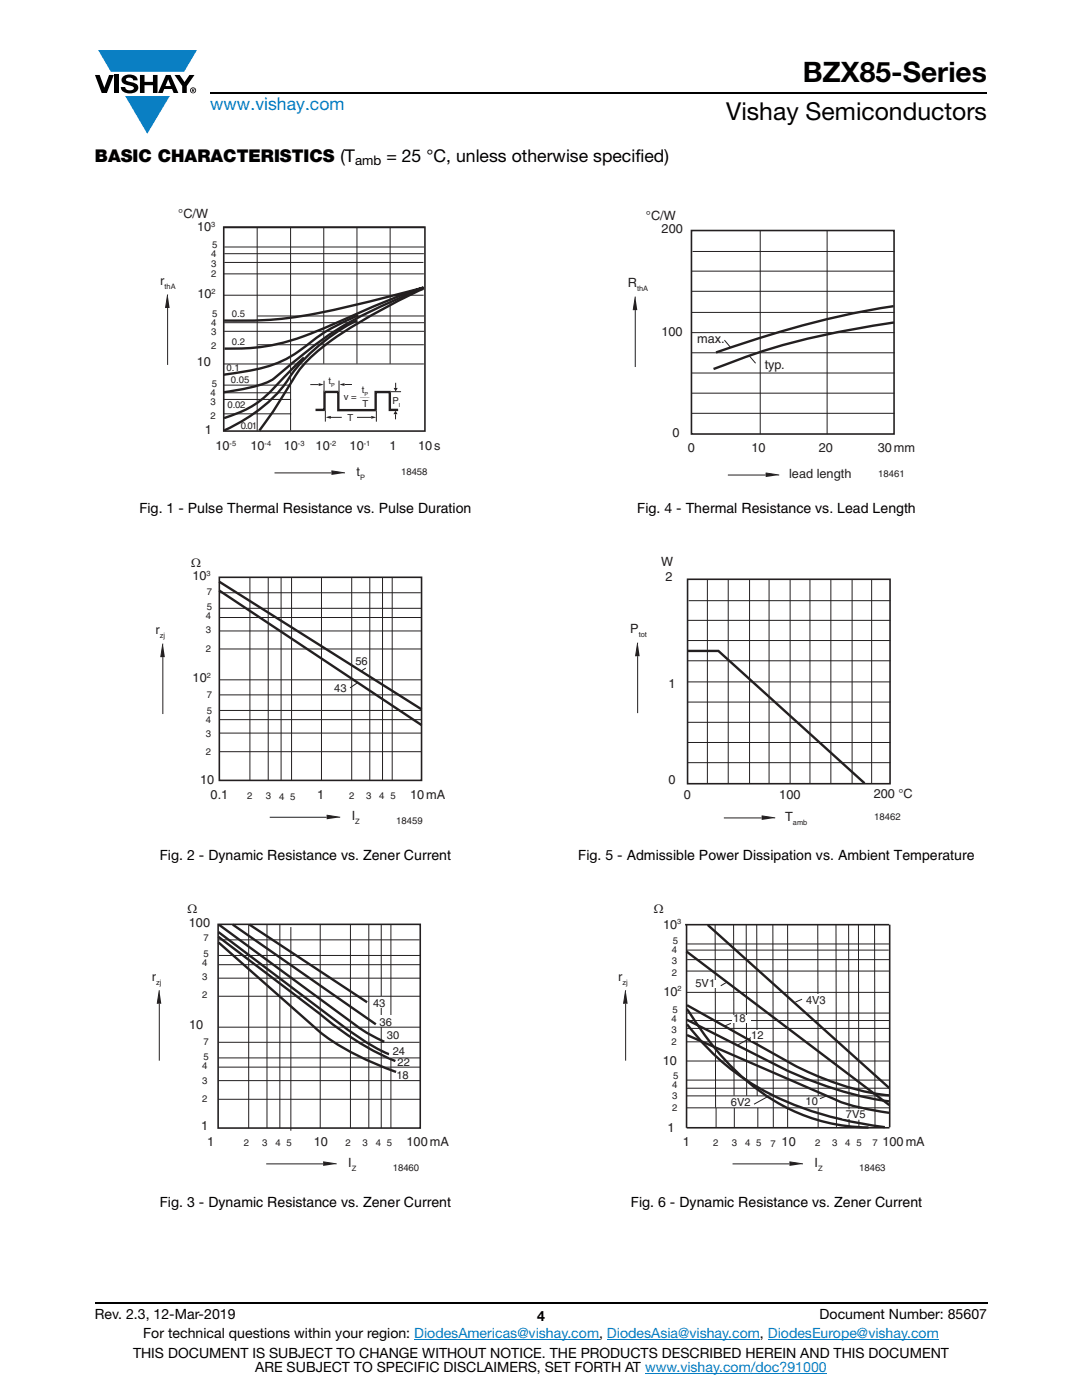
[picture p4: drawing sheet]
<svg xmlns="http://www.w3.org/2000/svg" width="216mm" height="279mm" viewBox="0 0 216 279" stroke-linecap="round" stroke-linejoin="round" font-family="sans-serif">
<g fill="#0a7fc3">
<path d="M19.6 10h19.7l-2.6 4.3h-1.1h-13.5z"/>
<path d="M25 19.2h8.9l-4.5 7.5z"/>
</g>
<g fill="#000">
<path d="M18.9 15h1l.9 2.5 1-2.5h.9l-1.4 3.6h-1zM22.9 15h.9v3.6h-.9zM24.6 15.3a2.1 2.1 0 0 1 2.8 .3l.1 .4h-.9a.79 .79 0 0 0-.7-.5 .79 .79 0 0 0-.8 .4l.3 .3 1 .2a1.08 1.08 0 0 1 1.2 1 1.08 1.08 0 0 1-1.1 1.2 1.73 1.73 0 0 1-2.4-1.2h.9a.96 .96 0 0 0 .8 .6 .96 .96 0 0 0 .9-.4 1.31 1.31 0 0 0-1.2-.6 1.03 1.03 0 0 1-1.1-.6 1.03 1.03 0 0 1 .2-1.1zM27.9 15h.9v1.3h1.7v-1.3h.9v3.6h-.9v-1.6h-1.7v1.6h-.9zM34.8 15h1.1l.9 1.4 1-1.4h1l-1.5 2.2v1.4h-.9v-1.4z"/>
<path d="M33.6 15.9l.5 1.3h-1.1zM33.1 15l-1.6 3.6h1l.3-.8h1.5l.3 .8h1l-1.6-3.6z"/>
<path d="M38.4 17.8h.2v.2h-.2zM38.3 17.7v.7h.1v-.3l.4 .3-.2-.3 .2-.2-.1-.2z"/>
<path d="M38.1 18a.46 .46 0 0 1 .9 0 .46 .46 0 0 1-.9 0zM37.9 18a.6 .6 0 0 0 1.2 0 .6 .6 0 0 0-1.2 0z"/>
</g>
<path d="M42 18.6h155M18.9 260h178.1" fill="none" stroke="#000" stroke-width=".36"/>
<path d="M82.6 267.3h36.9M121.1 267.3h30.5M128.7 274h36.3M153.2 267.3h34.1" fill="none" stroke="#067ec4" stroke-width=".2"/>
<path d="M44.8 49.3h39.8M44.6 72.6h40" fill="none" stroke="#231f20" stroke-width=".2"/>
<path d="M84.7 45.4h-40.1" fill="none" stroke="#231f20" stroke-width=".32"/>
<path d="M63 81.8h1.7v-3.6h2.8v3.7h7.5v-3.7h2.8v3.6h1.6" fill="none" stroke="#231f20" stroke-width=".48"/>
<path d="M64.7 76v2.2z" fill="#fff"/>
<path d="M64.7 76v2.2" fill="none" stroke="#231f20" stroke-width=".2"/>
<path d="M67.7 76.7l1-.2v.5z" fill="#231f20"/>
<path d="M68.8 76.7h1.4" fill="none" stroke="#231f20" stroke-width=".2"/>
<path d="M63.6 76.5l1 .3-1 .2z" fill="#231f20"/>
<path d="M61.9 76.8h1.7" fill="none" stroke="#231f20" stroke-width=".2"/>
<path d="M67.6 75.9v2.3z" fill="#fff"/>
<path d="M67.6 75.9v2.3" fill="none" stroke="#231f20" stroke-width=".2"/>
<g fill="#231f20">
<path d="M65 83.3l1-.3v.6z"/>
<path d="M74.1 83l1 .3-1 .3z"/>
</g>
<path d="M71.2 83.3h2.9" fill="none" stroke="#231f20" stroke-width=".2"/>
<path d="M64.9 81.9v2.2z" fill="#fff"/>
<path d="M64.9 81.9v2.2" fill="none" stroke="#231f20" stroke-width=".2"/>
<path d="M75.1 81.9v2.2z" fill="#fff"/>
<path d="M75.1 81.9v2.2" fill="none" stroke="#231f20" stroke-width=".2"/>
<path d="M77.9 78.2h2.1z" fill="#fff"/>
<path d="M77.9 78.2h2.1" fill="none" stroke="#231f20" stroke-width=".2"/>
<path d="M78.9 82l.4 .7h-.8z" fill="#231f20"/>
<path d="M78.9 82.7v1" fill="none" stroke="#231f20" stroke-width=".2"/>
<path d="M78.6 77.4h.8l-.5 .7z" fill="#231f20"/>
<g fill="none" stroke="#231f20" stroke-width=".2">
<path d="M44.6 58.9h39.9M44.7 54.7h39.9M44.8 50.6h39.8M44.8 52.4h39.7M51.3 45.4v40.6M58 45.4v40.5M64.6 45.4v27.2M71.2 45.4v27.2M77.8 45.4v27.2M44.7 79.7h13.4M44.7 76.9h13.3M44.7 78.4h13.3"/>
<path d="M44.7 64.4h39.9M44.7 66.1h39.9M51.3 63.1h33.3M51.4 68.8h33.2M78.9 76.4v1M44.7 82.6h13.4M54.8 94.4h11.3"/>
</g>
<path d="M84.1 57.6a97.1 97.1 0 0 0-19.5 10l-3.9 2.9-4.3 3.6a11.2 11.2 0 0 1-6.4 3.2l-5.4 1M84.5 57.6l-3.4 1.6a100 100 0 0 0-17.8 10.9 27.8 27.8 0 0 0-6.5 8.3l-2.3 3.7-2.7 3.8M44.7 64a82 82 0 0 0 24-2.6l15.8-4a255.9 255.9 0 0 0-21 8.6 41.1 41.1 0 0 1-18.7 3.6M60.6 71.3l-2.8 2.8a46.3 46.3 0 0 1-6.9 6.6l-2.5 1.4-3.7 1.3M71.3 64a36.1 36.1 0 0 0-14.6 12.8 32.4 32.4 0 0 1-11.9 9.1M71.5 62.9a42.1 42.1 0 0 0-11.9 7.2 25.2 25.2 0 0 1-12.2 4.3l-2.8 .4" fill="none" stroke="#231f20" stroke-width=".48"/>
<path d="M44.6 45.3h40.2v40.7h-40.2z" fill="none" stroke="#231f20" stroke-width=".32"/>
<path d="M66.1 94.2h2.7" fill="none" stroke="#231f20" stroke-width=".42"/>
<path d="M66.1 94l2.7 .4-2.7 .4z" fill="#231f20"/>
<path d="M33.4 61.5v11.3" fill="none" stroke="#231f20" stroke-width=".2"/>
<path d="M33.2 58.8v2.7" fill="none" stroke="#231f20" stroke-width=".42"/>
<path d="M33.4 58.8l.4 2.7h-.8z" fill="#231f20"/>
<g fill="none" stroke="#231f20" stroke-width=".2">
<path d="M65.4 83.3h2.8M43.8 118.3h40.2M49.9 115.3v40.4M53.5 115.3v40.4M56.1 115.3v40.4M58.2 115.2v40.5M64.1 115.2v40.5M70.2 115.2v40.5M76.3 115.3v40.4M78.3 115.2v40.5M43.8 125.9h40.3M43.8 129.5h40.3"/>
<path d="M43.8 121.4h40.3M43.8 123.2h40.3M43.8 135.7h40.3M43.8 138.7h40.2M71.4 136.2l-1.6 1.1M73 133.3l-.9 .6M43.8 146.3h40.3M43.8 150h40.3M43.8 141.8h40.3M43.8 143.6h40.3M53.8 163.1h11.4"/>
</g>
<path d="M43.8 115.2h40.3v40.5h-40.3z" fill="none" stroke="#231f20" stroke-width=".32"/>
<path d="M43.7 117.8l40.4 26.9M43.7 116.1l40.4 25.5" fill="none" stroke="#231f20" stroke-width=".48"/>
<path d="M65.2 162.9h2.7" fill="none" stroke="#231f20" stroke-width=".42"/>
<path d="M65.2 162.7l2.7 .4-2.7 .4z" fill="#231f20"/>
<path d="M32.5 131.1v11.4" fill="none" stroke="#231f20" stroke-width=".2"/>
<path d="M32.3 128.4v2.7" fill="none" stroke="#231f20" stroke-width=".42"/>
<path d="M32.5 128.4l.4 2.7h-.8z" fill="#231f20"/>
<path d="M73.8 115.2v40.5M76.1 184.5v40.6M78 184.5v40.6" fill="none" stroke="#231f20" stroke-width=".2"/>
<g fill="#fff">
<path d="M75.5 202.6h6.4v2.3h-6.4z"/>
<path d="M73.6 198.9h3.6v2.3h-3.6z"/>
</g>
<path d="M43.5 184.5h40.4v40.6h-40.4z" fill="none" stroke="#231f20" stroke-width=".32"/>
<g fill="none" stroke="#231f20" stroke-width=".2">
<path d="M43.5 195.2h40.3M43.6 198.8h40.3M43.6 190.7h40.2M43.6 192.5h40.2M43.6 187.6h40.1M49.6 184.5v40.6M53.3 184.5v40.6M55.8 184.5v40.6M58 185v40.7M63.9 184.5v40.6M69.9 184.5v40.6M73.6 184.5v40.6"/>
<path d="M43.5 215.7h40.3M43.6 219.4h40.3M43.6 211.1h40.2M43.6 205h40.2M43.6 213h40.2M43.6 208h40.1M53.1 232.3h11.4"/>
</g>
<path d="M78 205v6" fill="none" stroke="#fff" stroke-width=".6" stroke-linecap="butt"/>
<path d="M43.6 188.1l19.2 16.9a33 33 0 0 0 9.6 6.2l6.6 2.7M43.6 186.9l20.4 15.6a58 58 0 0 0 14.9 9.3M43.6 186l25.2 19.1a46.9 46.9 0 0 0 8.8 5.3M43.7 184.6l27.7 20.3a23.7 23.7 0 0 0 5.3 3M46.4 184.5l28.6 19.9M49.8 184.5l23.5 15.5" fill="none" stroke="#231f20" stroke-width=".48"/>
<path d="M64.5 232.1h2.7" fill="none" stroke="#231f20" stroke-width=".42"/>
<path d="M64.5 231.9l2.7 .4-2.7 .4z" fill="#231f20"/>
<path d="M31.8 200.3v11.4" fill="none" stroke="#231f20" stroke-width=".2"/>
<path d="M31.6 197.6v2.7" fill="none" stroke="#231f20" stroke-width=".42"/>
<path d="M31.8 197.6l.4 2.7h-.8z" fill="#231f20"/>
<g fill="none" stroke="#231f20" stroke-width=".2">
<path d="M138 58.1h40.5M138 54.1h40.5M138.2 50.2h40.3M151.7 46v40.6M165 46v40.6M138 66.4h40.5M138 78.5h40.5M138 74.4h40.5M138 70.4h40.5M138 62.3h40.5M144.5 67.9l1.3 1.5M149.5 71l1.3 1.5"/>
<path d="M138 82.5h40.5M145.2 94.8h7.6"/>
</g>
<path d="M142.9 70.3a201.3 201.3 0 0 1 35.4-9.2" fill="none" stroke="#231f20" stroke-width=".48" stroke-dasharray="37.7 .6 1.2 .6 1.2 37.7 .6 1.2 .6 1.2" stroke-linecap="butt"/>
<path d="M142.4 73.6a135.5 135.5 0 0 1 32.5-8.7l3.5-.5" fill="none" stroke="#231f20" stroke-width=".48" stroke-dasharray="38.6 .6 1.2 .6 1.2 38.6 .6 1.2 .6 1.2" stroke-linecap="butt"/>
<path d="M138 46h40.4v40.6h-40.4z" fill="none" stroke="#231f20" stroke-width=".32"/>
<path d="M152.8 94.6h2.7" fill="none" stroke="#231f20" stroke-width=".42"/>
<path d="M152.8 94.4l2.7 .4-2.7 .4z" fill="#231f20"/>
<path d="M126.8 61.9v11.3" fill="none" stroke="#231f20" stroke-width=".2"/>
<path d="M126.6 59.2v2.7" fill="none" stroke="#231f20" stroke-width=".42"/>
<path d="M126.8 59.2l.4 2.7h-.9z" fill="#231f20"/>
<g fill="none" stroke="#231f20" stroke-width=".2">
<path d="M137.4 119.9h40.3M141.2 115.6v40.8M145.3 115.6v40.8M149.6 115.6v40.8M153.5 115.6v40.8M157.7 115.6v40.8M161.6 115.6v40.8M165.8 115.6v40.8M170 115.6v40.8M173.9 115.6v40.8M137.2 136.1h40.5M137.2 123.8h40.5"/>
<path d="M137.2 127.8h40.5M137.2 131.9h40.5M137.2 152.2h40.5M137.2 148.2h40.5M137.2 144.2h40.5M137.2 140.1h40.5M144.4 163.2h7.6"/>
</g>
<path d="M137.3 129.9h6.1l29.1 26.4" fill="none" stroke="#231f20" stroke-width=".48"/>
<path d="M137.2 115.6h40.4v40.8h-40.4z" fill="none" stroke="#231f20" stroke-width=".32"/>
<path d="M152 163h2.7" fill="none" stroke="#231f20" stroke-width=".42"/>
<path d="M152 162.8l2.7 .4-2.7 .4z" fill="#231f20"/>
<path d="M127.2 130.9v11.4" fill="none" stroke="#231f20" stroke-width=".2"/>
<path d="M127 128.3v2.7" fill="none" stroke="#231f20" stroke-width=".42"/>
<path d="M127.2 128.3l.4 2.7h-.8z" fill="#231f20"/>
<g fill="none" stroke="#231f20" stroke-width=".2">
<path d="M137 198h40.5M137 193.8h40.5M137.1 188.4h40.4M137.1 191.5h40.3M142.7 184.5l.1 36.6M146.4 184.5l.1 34.2M148.9 184.6l.1 34.1M151 184.5l.1 34.2M154.2 184.5l.1 40.5M157.2 184.5v36.5M163.2 184.5l.1 34.2M166.8 184.5l.1 40.5"/>
<path d="M169.3 184.5l.1 40.6M171.3 184.5l.1 40.6M174.5 184.5l.1 40.5M137 211.7h40.5M137 207.9h40.5M137 218.7h40.5M137 217.2h40.5M137 215.6h40.5M137.1 203.7h40.5M137.1 205.2h40.5M137 221.1h40.5M142.9 221.1v4"/>
<path d="M146.5 221.1v4M157.2 221.1v4"/>
</g>
<path d="M136.7 184.5h40.7M137 184.5v40.6M177.5 184.5v40.5M137 225.1h40.5" fill="none" stroke="#231f20" stroke-width=".32"/>
<path d="M137 189.9l40.5 30.7M141.2 184.6l36.2 32.5M137 201.4l.3 .3a61.2 61.2 0 0 0 12.9 15 37.2 37.2 0 0 0 23.1 8.3M137.1 203.5l20.1 10.2a76.7 76.7 0 0 0 20.3 6.1M137.1 200.6l21.7 12.2a57 57 0 0 0 18.7 5.8M137.1 206.6l29.7 12.9a21.5 21.5 0 0 0 6.2 1.8l4.4 .8M137.1 204.4a49 49 0 0 0 26.5 17.9 81 81 0 0 0 13 2.7" fill="none" stroke="#231f20" stroke-width=".48"/>
<path d="M137.8 195.5h6v1.6h-6z" fill="#fff"/>
<path d="M144.9 196.1l-1.1 .6" fill="none" stroke="#231f20" stroke-width=".2"/>
<path d="M160.3 198.5h6.3v2.1h-6.3z" fill="#fff"/>
<path d="M160 199.4l-1.3 .6M145.8 204.2l-1.3 .6" fill="none" stroke="#231f20" stroke-width=".2"/>
<path d="M146 202.6h3.7v1.5h-3.7z" fill="#fff"/>
<path d="M149.9 207.1l-2.7 1.4" fill="none" stroke="#231f20" stroke-width=".2"/>
<path d="M149.8 205.6h3.1v2.1h-3.1z" fill="#fff"/>
<path d="M153.1 218.9l-2.6 1.5M164.9 218.7l-1.3 .6M151.2 221.1v4M163.2 221.1v4" fill="none" stroke="#231f20" stroke-width=".2"/>
<path d="M168.1 221.4h4.1v2.1l-4.1-.3z" fill="#fff"/>
<path d="M137 189.6h40.3M137 202.2h40.5M146.2 232.3h11.3" fill="none" stroke="#231f20" stroke-width=".2"/>
<path d="M157.5 232.1h2.7" fill="none" stroke="#231f20" stroke-width=".42"/>
<path d="M157.5 231.9l2.7 .4-2.7 .4z" fill="#231f20"/>
<path d="M124.8 200.3v11.4" fill="none" stroke="#231f20" stroke-width=".2"/>
<path d="M124.6 197.6v2.7" fill="none" stroke="#231f20" stroke-width=".42"/>
<path d="M124.8 197.6l.4 2.7h-.8z" fill="#231f20"/>
<text font-size="5.6" x="160.2" y="16.4">BZX85-Series</text>
<text font-size="4.9" x="144.9" y="24">Vishay Semiconductors</text>
<text font-size="3.5" fill="#067ec4" x="42" y="21.9">www.vishay.com</text>
<g font-size="3.5">
<text x="18.9" y="32.3">BASIC CHARACTERISTICS (T</text>
<text x="77.1" y="32.3">= 25 °C, unless otherwise specified)</text>
</g>
<g font-size="2.8">
<text x="27.8" y="102.4">Fig. 1 - Pulse Thermal Resistance vs. Pulse Duration</text>
<text x="127.1" y="102.4">Fig. 4 - Thermal Resistance vs. Lead Length</text>
<text x="31.9" y="171.6">Fig. 2 - Dynamic Resistance vs. Zener Current</text>
<text x="115.4" y="171.6">Fig. 5 - Admissible Power Dissipation vs. Ambient Temperature</text>
<text x="31.9" y="240.8">Fig. 3 - Dynamic Resistance vs. Zener Current</text>
<text x="125.9" y="240.8">Fig. 6 - Dynamic Resistance vs. Zener Current</text>
<text x="18.9" y="263.3">Rev. 2.3, 12-Mar-2019</text>
<text x="107.2" y="263.6">4</text>
<text x="163.6" y="263.3">Document Number: 85607</text>
<text x="28.6" y="267.1">For technical questions within your region: DiodesAmericas@vishay.com, DiodesAsia@vishay.com, DiodesEurope@vishay.com</text>
<text x="26.5" y="271">THIS DOCUMENT IS SUBJECT TO CHANGE WITHOUT NOTICE. THE PRODUCTS DESCRIBED HEREIN AND THIS DOCUMENT</text>
<text x="50.9" y="273.8">ARE SUBJECT TO SPECIFIC DISCLAIMERS, SET FORTH AT www.vishay.com/doc?91000</text>
</g>
<text font-size="2.6" x="70.9" y="33">amb</text>
<g font-size="2.5" fill="#231f20">
<text x="35.6" y="43.4">°C/W</text>
<text x="39.3" y="46.2">10</text>
<text x="128.9" y="43.8">°C/W</text>
<text x="132" y="46.6">200</text>
<text x="32" y="56.9">r</text>
<text x="39.4" y="59.5">10</text>
<text x="125.3" y="57.3">R</text>
<text x="132" y="67">100</text>
<text x="139.1" y="68.6">max.</text>
<text x="39.3" y="72.9">10</text>
<text x="152.6" y="73.6">typ.</text>
<text x="40.9" y="86.7">1</text>
<text x="43" y="89.9">10</text>
<text x="50" y="89.9">10</text>
<text x="56.6" y="89.9">10</text>
<text x="63" y="89.8">10</text>
<text x="69.8" y="89.8">10</text>
<text x="77.7" y="89.8">1</text>
<text x="83.4" y="89.8">10s</text>
<text x="134.2" y="87.1">0</text>
<text x="71.1" y="95">t</text>
<text x="137.3" y="90.3">0</text>
<text x="150" y="90.3">10</text>
<text x="157.5" y="95.4">lead length</text>
<text x="163.4" y="90.3">20</text>
<text x="175.1" y="90.3">30mm</text>
<text x="38.1" y="113.1">Ω</text>
<text x="131.9" y="112.9">W</text>
<text x="38.4" y="115.8">10</text>
<text x="132.8" y="116">2</text>
<text x="31" y="126.5">r</text>
<text x="125.8" y="126.3">P</text>
<text x="38.4" y="136.2">10</text>
<text x="133.4" y="137.4">1</text>
<text x="39.9" y="156.4">10</text>
<text x="42" y="159.6">0.1</text>
<text x="63.3" y="159.5">1</text>
<text x="81.8" y="159.5">10mA</text>
<text x="133.4" y="156.5">0</text>
<text x="136.5" y="159.4">0</text>
<text x="155.5" y="159.4">100</text>
<text x="174.3" y="159.3">200 °C</text>
<text x="70.2" y="163.7">I</text>
<text x="156.7" y="163.8">T</text>
<text x="37.4" y="182.3">Ω</text>
<text x="37.7" y="185">100</text>
<text x="130.5" y="182.3">Ω</text>
<text x="132.3" y="185.3">10</text>
<text x="30.3" y="195.7">r</text>
<text x="123.4" y="195.7">r</text>
<text x="132.4" y="198.7">10</text>
<text x="37.7" y="205.3">10</text>
<text x="132.3" y="212.5">10</text>
<text x="40.2" y="225.6">1</text>
<text x="133.2" y="225.9">1</text>
<text x="41.3" y="228.7">1</text>
<text x="62.6" y="228.7">10</text>
<text x="69.5" y="232.9">I</text>
<text x="81.1" y="228.7">100mA</text>
<text x="136.3" y="228.7">1</text>
<text x="156" y="228.7">10</text>
<text x="162.5" y="232.9">I</text>
<text x="176.1" y="228.7">100mA</text>
</g>
<g font-size="2.2" fill="#231f20">
<text x="70.9" y="132.7">56</text>
<text x="66.7" y="138.2">43</text>
<text x="138.8" y="197.1">5V1</text>
<text x="74.5" y="201">43</text>
<text x="160.8" y="200.3">4V3</text>
<text x="75.7" y="204.7">36</text>
<text x="77.2" y="207.4">30</text>
<text x="146.3" y="204.1">18</text>
<text x="149.9" y="207.3">12</text>
<text x="78.4" y="210.5">24</text>
<text x="79.1" y="215.3">18</text>
<text x="79.3" y="212.8">22</text>
<text x="145.8" y="220.7">6V2</text>
<text x="160.8" y="220.6">10</text>
<text x="168.8" y="223.1">7V5</text>
</g>
<g font-size="1.9" fill="#231f20">
<text x="42.1" y="51.4">4</text>
<text x="42.1" y="53.3">3</text>
<text x="42.3" y="49.6">5</text>
<text x="42.1" y="55.3">2</text>
<text x="42.1" y="65">4</text>
<text x="42.3" y="63.2">5</text>
<text x="46.3" y="63.2">0.5</text>
<text x="42.1" y="69.6">2</text>
<text x="42.1" y="66.9">3</text>
<text x="46.3" y="68.8">0.2</text>
<text x="42.2" y="77.2">5</text>
<text x="45.2" y="74.1">0.1</text>
<text x="46.1" y="76.4">0.05</text>
<text x="65.5" y="76.6">t</text>
<text x="42" y="83.5">2</text>
<text x="42" y="79">4</text>
<text x="42" y="80.9">3</text>
<text x="45.4" y="81.4">0.02</text>
<text x="68.6" y="79.8">v =</text>
<text x="69.3" y="84">T</text>
<text x="72.2" y="78.4">t</text>
<text x="72.3" y="81.2">T</text>
<text x="78.3" y="80.6">P</text>
<text x="48.1" y="85.5">0.01</text>
<text x="80" y="94.7">18458</text>
<text x="175.2" y="95.2">18461</text>
<text x="41.3" y="118.7">7</text>
<text x="41.1" y="123.6">4</text>
<text x="41.3" y="121.8">5</text>
<text x="41.1" y="130">2</text>
<text x="41.1" y="126.4">3</text>
<text x="41.3" y="142.4">5</text>
<text x="41.3" y="139.3">7</text>
<text x="41.1" y="144.2">4</text>
<text x="41.1" y="147.1">3</text>
<text x="41.1" y="150.7">2</text>
<text x="49.3" y="159.6">2</text>
<text x="53" y="159.6">3</text>
<text x="55.7" y="159.6">4</text>
<text x="57.9" y="159.6">5</text>
<text x="69.7" y="159.6">2</text>
<text x="73" y="159.6">3</text>
<text x="75.7" y="159.6">4</text>
<text x="77.9" y="159.6">5</text>
<text x="79.1" y="164.4">18459</text>
<text x="174.5" y="163.6">18462</text>
<text x="40.6" y="190.9">5</text>
<text x="40.6" y="187.9">7</text>
<text x="134.1" y="190.2">4</text>
<text x="134.3" y="188.4">5</text>
<text x="40.4" y="192.7">4</text>
<text x="40.4" y="195.6">3</text>
<text x="134.1" y="194.8">2</text>
<text x="134.1" y="192.4">3</text>
<text x="40.4" y="199.2">2</text>
<text x="134" y="203.9">4</text>
<text x="134.2" y="202.1">5</text>
<text x="40.6" y="208.5">7</text>
<text x="134" y="208.5">2</text>
<text x="134" y="206.2">3</text>
<text x="40.4" y="213.4">4</text>
<text x="40.6" y="211.6">5</text>
<text x="134.3" y="215.4">5</text>
<text x="40.4" y="219.8">2</text>
<text x="40.4" y="216.2">3</text>
<text x="134.1" y="221.7">2</text>
<text x="134.1" y="217.2">4</text>
<text x="134.1" y="219.4">3</text>
<text x="48.6" y="228.7">2</text>
<text x="52.3" y="228.7">3</text>
<text x="55" y="228.7">4</text>
<text x="57.2" y="228.7">5</text>
<text x="68.9" y="228.7">2</text>
<text x="72.3" y="228.7">3</text>
<text x="75" y="228.7">4</text>
<text x="77.2" y="228.7">5</text>
<text x="78.4" y="233.6">18460</text>
<text x="142.3" y="228.7">2</text>
<text x="146" y="228.7">3</text>
<text x="148.7" y="228.7">4</text>
<text x="150.9" y="228.7">5</text>
<text x="153.7" y="228.8">7</text>
<text x="162.6" y="228.7">2</text>
<text x="166" y="228.7">3</text>
<text x="168.7" y="228.7">4</text>
<text x="170.9" y="228.7">5</text>
<text x="171.4" y="233.6">18463</text>
<text x="174.1" y="228.7">7</text>
</g>
<g font-size="1.5" fill="#231f20">
<text x="42.2" y="45.3">3</text>
<text x="32.8" y="57.7">thA</text>
<text x="42.2" y="58.7">2</text>
<text x="127.1" y="58.1">thA</text>
<text x="45.8" y="89">-5</text>
<text x="52.8" y="89">-4</text>
<text x="59.5" y="89">-3</text>
<text x="65.8" y="89">-2</text>
<text x="72.6" y="89">-1</text>
<text x="71.8" y="95.8">P</text>
<text x="41.2" y="115">3</text>
<text x="31.9" y="127.4">zj</text>
<text x="127.5" y="127.2">tot</text>
<text x="41.3" y="135.3">2</text>
<text x="70.9" y="164.5">Z</text>
<text x="158.2" y="164.7">amb</text>
<text x="135.1" y="184.5">3</text>
<text x="31.2" y="196.6">zj</text>
<text x="124.2" y="196.6">zj</text>
<text x="135.2" y="197.8">2</text>
<text x="70.2" y="233.7">Z</text>
<text x="163.2" y="233.7">Z</text>
</g>
<g font-size="1.1" fill="#231f20">
<text x="66.1" y="77.3">P</text>
<text x="71.9" y="79.2">___</text>
<text x="72.7" y="79.1">P</text>
<text x="79.6" y="81.2">I</text>
</g>
</svg>
